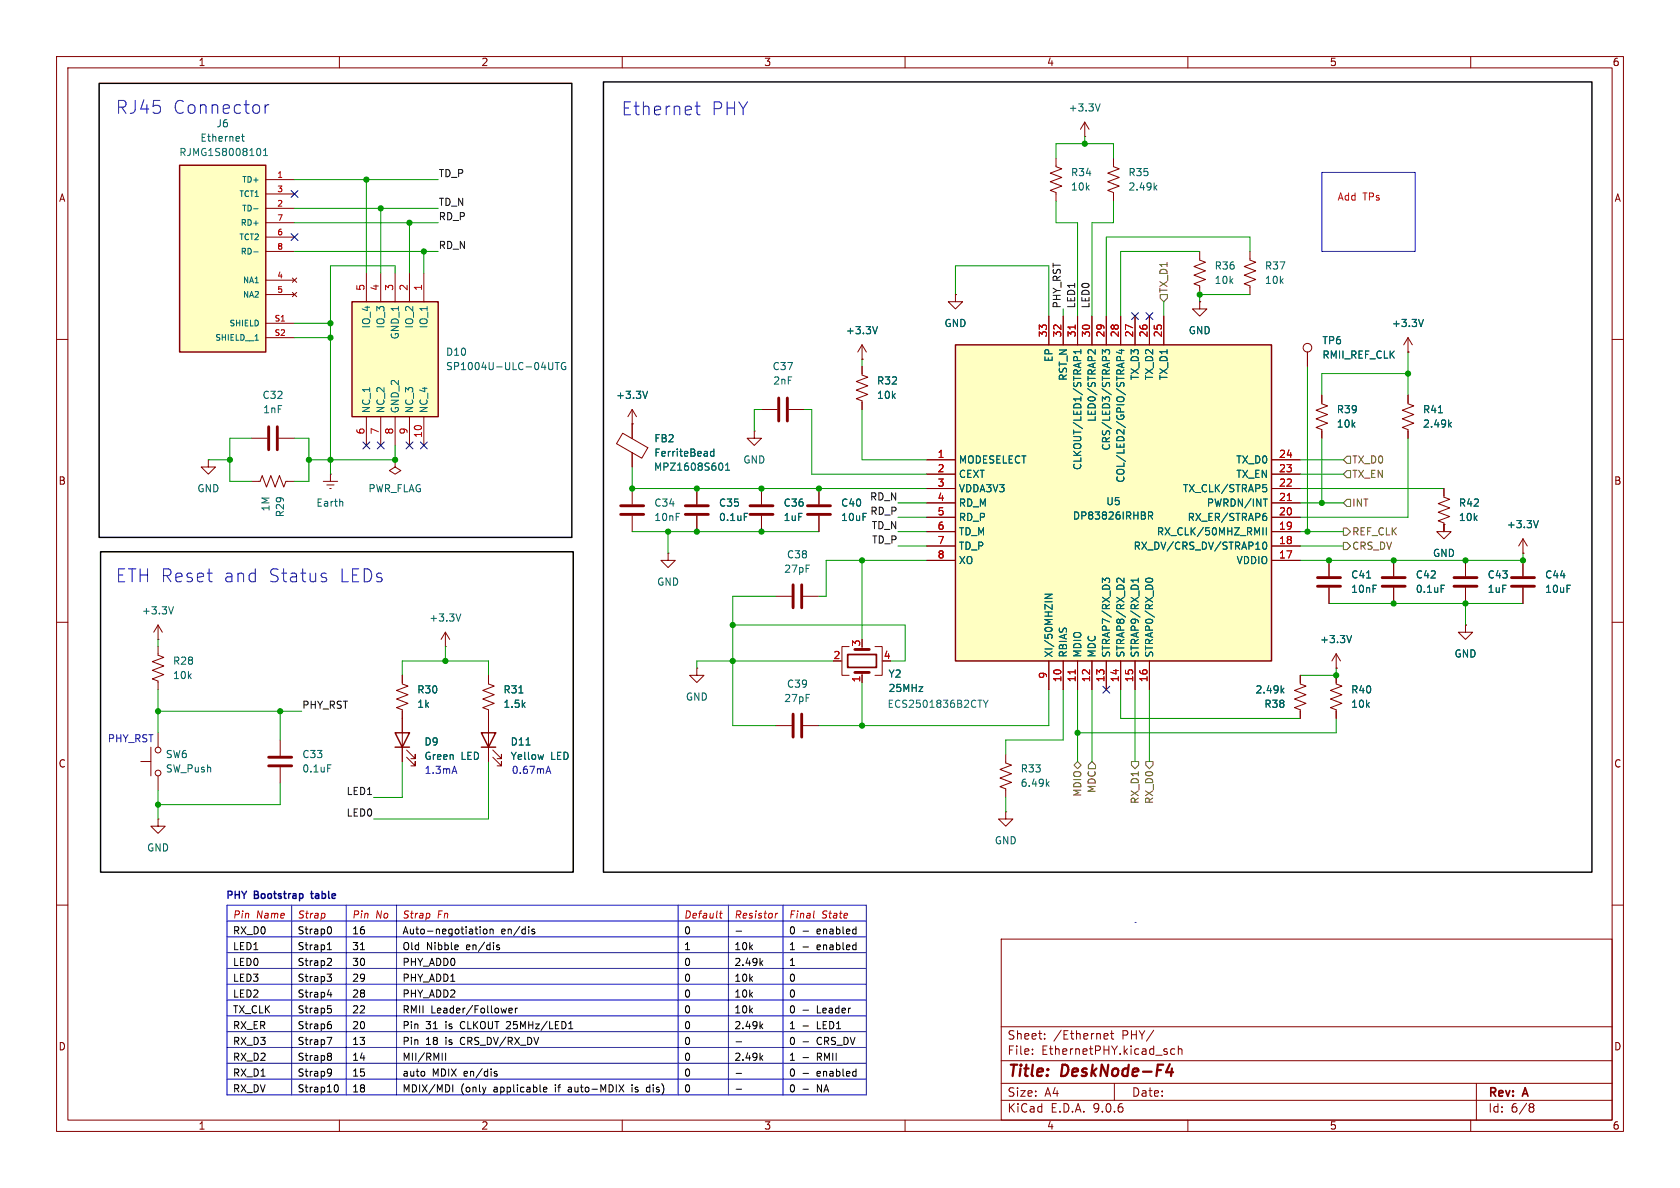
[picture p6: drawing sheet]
<svg xmlns="http://www.w3.org/2000/svg" width="297mm" height="210mm" viewBox="0 0 297 210" stroke-linecap="round" stroke-linejoin="round" font-family="sans-serif">
<g fill="none" stroke="#840000" stroke-width=".18">
<path d="M10 10h277v190h-277zM12 12h273v186h-273zM60 10v2M110 10v2M160 10v2M210 10v2M260 10v2M186.7 27.9v1.6l1 .3-2 .8 2 .8-2 .7 2 .8-2 .8 1 .3v1.6M191.8 24.1h.1M191.8 21.6l-.8 1.3M191.8 21.6l.7 1.3M191.8 21.6v2.5"/>
<path d="M196.8 27.9v1.6l1.1 .3-2.1 .8 2.1 .8-2.1 .7 2.1 .8-2.1 .8 1 .3v1.6M212.1 53.3v1.3h1.3l-1.3 1.3-1.3-1.3h1.3M212.1 53.3h.1M10 60h2M152.4 64.8v1.5l1 .4-2 .7 2 .8-2 .8 2 .7-2 .8 1 .4v1.5M285 60h2M234.9 99.1v2.8M10 110h2M148.6 116.8h.2M150.1 114.3h-1.3v5.1h1.3M152.4 118.9v1.8M154.7 114.3h1.3v5.1h-1.3"/>
<path d="M234.9 103.9v2.8M285 110h2M10 160h2M177 166h108v32h-108zM285 160h2M60 198v2M110 198v2M160 198v2M177 194.5h108M177 191.5h108M177 187.5h108M177 181.5h108"/>
<path d="M182.5 186.3v.1M182.5 185.5v.1M184.7 183.6v.1M184.7 182.8v.1M195.4 182.7l.4 .1 .1 .3-.7 .1M195.8 183.6l-.4 .1M196.3 182.7h.6M196.5 182.2v1.3l.4 .2M197 191.5v3M207.7 185.5l-.5-.1-.2 .3v.4l.1 .2h.6M208.3 185.5l.2-.1 .4 .1 .1 .9M208.3 184.9v1.5"/>
<path d="M210 198v2M260 198v2M261 191.5v6.5M270.6 195.1l.4 .1 .2 .2-.3 .3M270.6 195.7h.3M270.9 195.7l.2 .2 .1 .4-.2 .2-.4 .1"/>
</g>
<path d="M206.8 188.1l-.7 1.4h1.3M207.2 188.9l-.2 1.3" fill="none" stroke="#840000" stroke-width=".4"/>
<path d="M194.5 18.4l-.4 1.2M204.2 33.1l.3 .5M204.5 32.8l-.5 .4M241.6 102.2h.7" fill="none" stroke="#006464" stroke-width=".18"/>
<path d="M151.1 118.9h2.6M151.1 114.8h2.6M232.9 102.1h4.1M232.9 103.6h4.1" fill="none" stroke="#840000" stroke-width=".51"/>
<path d="M149.9 115.7h5v2.3h-5z" fill="none" stroke="#840000" stroke-width=".3"/>
<path d="M168.9 61h55.9v55.8h-55.9z" fill="#ffffc2"/>
<path d="M168.9 61h55.9v55.8h-55.9zM69.8 129.5h2.6l-1.3 2.6zM69.8 132.1h2.6M85.1 129.5h2.5l-1.2 2.6zM85.1 132.1h2.5" fill="none" stroke="#840000" stroke-width=".25"/>
<g fill="none" stroke="#840000" stroke-width=".18">
<path d="M185.4 55.9v5.1M188 55.9v5.1M190.5 55.9v5.1M193 55.9v5.1M195.6 55.9v5.1M198.1 55.9v5.1M200.7 55.9v5.1M203.2 55.9v5.1M205.7 55.9v5.1M212.1 44.5v1.5l1 .4-2 .7 2 .8-2 .7 2 .8-2 .8 1 .3v1.6M221 44.5v1.5l1 .4-2 .7 2 .8-2 .7 2 .8-2 .8 1 .3v1.6M248.9 59.7v2.5"/>
<path d="M248.9 59.7l-.7 1.3M248.9 59.7l.8 1.3M110.1 76.6l4.4 2.5-1 1.9-4.5-2.6zM111.8 74.9h.1M111.8 72.4v5.1M111.8 72.4l-.8 1.3M111.8 72.4l.7 1.3M134.6 72.4h2.8M139.4 72.4h2.8M152.4 63.5h.1M152.4 61l-.8 1.2M152.4 61l.8 1.2"/>
<path d="M152.4 61v2.5M231.1 62.2v2.6M233.7 69.9v1.5l1 .4-2 .7 2 .8-2 .7 2 .8-2 .8 1 .3v1.6M248.9 69.9v1.5l1 .4-2 .7 2 .8-2 .7 2 .8-2 .8 1 .3v1.6M248.9 62.2h.1M111.8 80v2.6M111.8 86.4v2.8M111.8 91.2v2.8M123.2 86.4v2.8M123.2 91.2v2.8M134.6 86.4v2.8M134.6 91.2v2.8"/>
<path d="M144.8 86.4v2.8M144.8 91.2v2.8M163.8 81.3h5.1M163.8 83.8h5.1M163.8 86.4h5.1M163.8 88.9h5.1M163.8 91.4h5.1M163.8 94h5.1M163.8 96.5h5.1M163.8 99.1h5.1M224.8 81.3h5.1M224.8 83.8h5.1"/>
<path d="M224.8 86.4h5.1M224.8 88.9h5.1M224.8 91.4h5.1M224.8 94h5.1M224.8 96.5h5.1M224.8 99.1h5.1M255.3 86.4v1.5l1 .4-2 .7 2 .8-2 .8 2 .7-2 .8 1 .4v1.5M27.9 113h.1M27.9 114.3v1.5l1.1 .4-2.1 .8 2.1 .7-2.1 .8 2.1 .8-2.1 .7 1 .4v1.5M27.9 110.5l-.7 1.3M27.9 110.5l.8 1.3M27.9 110.5v2.5"/>
<path d="M71.1 119.4v1.5l1 .4-2 .7 2 .8-2 .8 2 .7-2 .8 1 .4v9.1M78.7 114.3h.1M78.7 111.8l-.7 1.2M78.7 111.8l.8 1.2M78.7 111.8v2.5M86.4 119.4v1.5l1 .4-2.1 .7 2.1 .8-2.1 .8 2.1 .7-2.1 .8 1.1 .4v9.1M185.4 116.8v5.1M188 116.8v5.1M190.5 116.8v5.1M193 116.8v5.1M195.6 116.8v5.1M198.1 116.8v5.1"/>
<path d="M200.7 116.8v5.1M203.2 116.8v5.1M229.9 119.4v1.5l1 .4-2 .7 2 .8-2 .8 2 .7-2 .8 1 .4v1.5M236.2 119.4v1.5l1 .4-2 .7 2 .8-2 .8 2 .7-2 .8 1 .4v1.5M236.2 118.1h.1M236.2 115.6v2.5M236.2 115.6l-.7 1.2M236.2 115.6l.8 1.2M259.1 110.5v1.3h1.2l-1.2 1.2-1.3-1.2h1.3M259.1 110.5h.1M24.9 134.6h1.8M26.7 132.1v5.1"/>
<path d="M27.9 129.5v2.6M27.9 137.2v2.5M49.5 130.8v2.8M49.5 135.6v2.8M71.9 133.9l1.5 1.5v-.8v.8h-.8M71.9 132.6l1.5 1.5v-.7v.7h-.8M87.1 133.9l1.5 1.5v-.8v.8h-.7M87.1 132.6l1.5 1.5v-.7v.7h-.7M177.8 133.4v1.5l1 .4-2 .7 2 .8-2 .7 2 .8-2 .8 1 .3v1.6M27.9 144.8v1.3h1.3l-1.3 1.2-1.2-1.2h1.2M27.9 144.8h.1M177.8 143.5v1.3h1.3l-1.3 1.3-1.3-1.3h1.3"/>
<path d="M177.8 143.5h.1"/>
<circle cx="231.1" cy="61.5" r=".76"/>
<circle cx="27.9" cy="136.7" r=".51"/>
<circle cx="27.9" cy="132.6" r=".51"/>
</g>
<g fill="none" stroke="#006464" stroke-width=".18">
<path d="M155.1 57.7l-.4 1.3M251.6 56.5l-.4 1.2M114.5 69.2l-.4 1.2M126.2 79.4v1.2M126.2 79.9l-.4-.1-.2 .2 .1 .6h.5M189.8 63.7v-.4l.3-.3 .3 .1 .1 .6M191.1 61.8v.7M191.1 62.2h-1.3l.4 .3M193.6 61.8v.8l-.9-.8-.3 .1-.1 .5M194.9 63.3l.2-.3 .3 .1 .2 .2M194.9 62.6v-.8l.5 .4 .1-.3h.5l.2 .2-.2 .5M197.9 61.9h.8"/>
<path d="M198.1 63.7l-.1-.6-.1-.1-.3 .1-.2 .6h1.3M198.3 61.7v.8l-.9-.3M254.3 73h.7M256.2 75l.4 .5M256.6 74.7l-.5 .4M131.6 90.7h.6M203 91.2l.7-.1 .1-.2-.1-.3-.7-.1v1.3M203.4 91.2l.4 .6M223.3 93.3v1.3M223.3 85.7h.6M223.3 96l.2-.2a.68 .68 0 0 1 .5 .7 .68 .68 0 0 1-.5 .6l-.2-.1-.1-.4zM223.3 88.2h.8"/>
<path d="M223.4 86.2h.3l.2 .2-.1 .5h-.4M223.5 91.2h.2l.2 .3v.4l-.4 .1M223.6 90.7h.2M223.9 93.3v1.3M30.7 107.3l-.5 1.2M81.5 108.5l-.5 1.3M184.7 105h1.3l-1.3 .8h1.3M196.2 102.8v-.4l-.3-.2-.4 .1-.1 .3-.5-.4v.8M198.7 102.2v.8l-.9-.8-.3 .1-.1 .4M201.2 102.2v.7M201.2 102.6h-1.2l.3 .3M202.6 102.7l-.1-.1a.68 .68 0 0 1 .6-.4 .68 .68 0 0 1 .7 .4l-.1 .1"/>
<path d="M238.9 112.3l-.4 1.3M57.9 135.2h.6M91.7 122.5h.8M93 131.7h.7M96.1 133.4l-.3 .8M185.1 138.5l.4 .5M185.5 138.2l-.5 .4M226.6 122l.4 .5M227 121.7l-.5 .4"/>
</g>
<path d="M190.1 57.5v.7M227.6 88.5h.7M190.1 118.4v.7" fill="none" stroke="#a90000" stroke-width=".18"/>
<path d="M137.7 70.4v4M139.2 70.4v4M109.7 89.4h4.1M109.7 90.9h4.1M121.2 89.4h4M121.2 90.9h4M132.6 89.4h4.1M132.6 90.9h4.1M142.7 89.4h4.1M142.7 90.9h4.1M47.5 133.9h4.1M47.5 135.4h4.1" fill="none" stroke="#840000" stroke-width=".51"/>
<path d="M127.5 81.9a.79 .79 0 0 1 0 1.2M128.3 83.1h.7M128.3 82.2l.3-.3v1.2" fill="none" stroke="#008484" stroke-width=".18"/>
<path d="M31.7 29.2h15.3v33h-15.3z" fill="#ffffc2"/>
<path d="M31.7 29.2h15.3v33h-15.3z" fill="none" stroke="#840000" stroke-width=".25"/>
<g fill="none" stroke="#840000" stroke-width=".18">
<path d="M47 31.8h5.1M47 34.3h5.1M47 36.8h5.1M47 39.4h5.1M47 41.9h5.1M47 44.5h5.1M47 49.5h5.1M47 52.1h5.1M47 57.2h5.1M47 59.7h5.1M51.7 49.1l.8 .8M51.7 51.7l.8 .8"/>
<path d="M52.5 49.1l-.8 .8M52.5 51.7l-.8 .8M44.4 77.5h2.8M49.3 77.5h2.8M133.3 76.2v1.3h1.3l-1.3 1.2-1.2-1.2h1.2M133.3 76.2h.1M36.8 81.3v1.3h1.3l-1.3 1.2-1.2-1.2h1.2M36.8 81.3h.1M44.4 85.1h1.6l.4-1 .7 2 .8-2 .7 2 .8-2 .8 2 .3-1h1.6M57.1 85.1h2.6M57.8 85.7h1.3M58.3 86.4h.2"/>
<path d="M58.4 83.8h.1M58.4 83.8v1.3M69.8 81.3v1.3l1.1 .6-1.1 .6-1-.6 1-.6M69.8 81.3h.1M269.2 97.8h.1M269.2 95.3l-.7 1.2M269.2 95.3l.8 1.2M269.2 95.3v2.5"/>
</g>
<path d="M42.7 24.1h.5M42.9 23.7v1.1l.3 .2M44.9 36.9h.7M44.9 44.5h.7M45.1 60.2h.6M60.5 88.7l.1 .8M272 92l-.5 1.3" fill="none" stroke="#006464" stroke-width=".18"/>
<path d="M45.9 26.3l.2 .4-.2 .7M46.6 27.5h.7M46.6 26.6l.3-.4v1.3" fill="none" stroke="#008484" stroke-width=".18"/>
<path d="M47.5 75.4v4.1M49 75.4v4.1" fill="none" stroke="#840000" stroke-width=".51"/>
<path d="M62.2 53.3h15.3v20.4h-15.3z" fill="#ffffc2"/>
<path d="M62.2 53.3h15.3v20.4h-15.3z" fill="none" stroke="#840000" stroke-width=".25"/>
<g fill="none" stroke="#840000" stroke-width=".18">
<path d="M64.8 48.3v5M67.3 48.3v5M69.8 48.3v5M72.4 48.3v5M74.9 48.3v5M168.9 52.1v1.2h1.3l-1.3 1.3-1.3-1.3h1.3M168.9 52.1h.1M185.4 55.9v5.1M188 55.9v5.1M190.5 55.9v5.1M193 55.9v5.1M195.6 55.9v5.1"/>
<path d="M198.1 55.9v5.1M200.7 55.9v5.1M203.2 55.9v5.1M205.7 55.9v5.1M212.1 53.3h.1M64.8 73.7v5M67.3 73.7v5M69.8 73.7v5M72.4 73.7v5M74.9 73.7v5M111.8 74.9h.1M111.8 74.9v2.6"/>
<path d="M152.4 63.5h.1M152.4 64.8v1.2M152.4 71.1v1.3M231.1 62.2v2.6M233.7 69.9v1.2M233.7 76.2v1.3M248.9 62.2h.1M248.9 69.9v1.2M248.9 76.2v1.3M111.8 80v2.6M118.1 97.8v1.3h1.3l-1.3 1.2-1.3-1.2h1.3M118.1 97.8h.1"/>
<path d="M123.2 86.4v2.8M123.2 91.2v2.8M134.6 86.4v2.8M134.6 91.2v2.8M144.8 86.4v2.8M144.8 91.2v2.8M163.8 81.3h5.1M163.8 83.8h5.1M163.8 86.4h5.1M163.8 88.9h5.1M163.8 91.4h5.1M163.8 94h5.1"/>
<path d="M163.8 96.5h5.1M163.8 99.1h5.1M224.8 81.3h5.1M224.8 83.8h5.1M224.8 86.4h5.1M224.8 88.9h5.1M224.8 91.4h5.1M224.8 94h5.1M224.8 96.5h5.1M224.8 99.1h5.1M234.9 99.1v2.8M246.4 99.1v2.8"/>
<path d="M255.3 92.7v1.3h1.2l-1.2 1.3-1.3-1.3h1.3zM255.3 92.7h.1M255.3 86.4v1.2M259.1 99.1v2.8M269.2 97.8h.1M269.2 99.1v2.8M71.1 119.4v1.3M86.4 119.4v1.3M123.2 118.1v1.3h1.3l-1.3 1.3-1.3-1.3h1.3M123.2 118.1h.1M137.2 105.4h2.8M142 105.4h2.8"/>
<path d="M152.4 119.4v1.3M185.4 116.8v5.1M188 116.8v5.1M190.5 116.8v5.1M193 116.8v5.1M195.6 116.8v5.1M198.1 116.8v5.1M200.7 116.8v5.1M203.2 116.8v5.1M229.9 119.4v1.3M234.9 103.9v2.8M236.2 118.1h.1"/>
<path d="M236.2 119.4v1.3M246.4 103.9v2.8M259.1 110.5h.1M259.1 103.9v2.8M269.2 103.9v2.8M71.1 125.7v3.8M71.1 132.1v2.5M86.4 125.7v3.8M86.4 132.1v2.5M137.2 128.3h2.8M142 128.3h2.8M229.9 125.7v1.3"/>
<path d="M236.2 125.7v1.3"/>
</g>
<g fill="none" stroke="#006464" stroke-width=".18">
<path d="M155.1 57.7l-.4 1.3M251.6 56.5l-.4 1.2M97.7 64.1v1.1l-.2 .1h-.4M98.1 64.1h.8M98.5 64.1v1.2M100 64.1a.59 .59 0 0 0-.8 .6 .59 .59 0 0 0 .8 .6v-.5h-.2M114.5 69.2l-.4 1.2M126.2 79.9l-.4-.1-.2 .2 .1 .6h.5M126.2 79.4v1.2M189.8 63.7v-.4l.3-.3 .3 .1 .1 .6M191.1 61.8v.7M191.1 62.2h-1.3l.4 .3"/>
<path d="M193.6 61.8v.8l-.9-.8-.3 .1-.1 .5M194.9 63.3l.2-.3 .3 .1 .2 .2M194.9 62.6v-.8l.5 .4 .1-.3h.5l.2 .2-.2 .5M197.9 61.9h.8M198.1 63.7l-.1-.6-.1-.1-.3 .1-.2 .6h1.3M198.3 61.7v.8l-.9-.3M254.3 73h.7M256.2 75l.4 .5M256.6 74.7l-.5 .4M131.6 90.7h.6M203 91.2l.7-.1 .1-.2-.1-.3-.7-.1v1.3M203.4 91.2l.4 .6"/>
<path d="M223.3 93.3v1.3M223.3 85.7h.6M223.3 96l.2-.2a.68 .68 0 0 1 .5 .7 .68 .68 0 0 1-.5 .6l-.2-.1-.1-.4zM223.3 88.2h.8M223.4 86.2h.3l.2 .2-.1 .5h-.4M223.5 91.2h.2l.2 .3v.4l-.4 .1M223.6 90.7h.2M223.9 93.3v1.3M272 92l-.5 1.3M184.7 105h1.3l-1.3 .8h1.3M196.2 102.8v-.4l-.3-.2-.4 .1-.1 .3-.5-.4v.8M198.7 102.2v.8l-.9-.8-.3 .1-.1 .4"/>
<path d="M201.2 102.2v.7M201.2 102.6h-1.2l.3 .3M202.6 102.7l-.1-.1a.68 .68 0 0 1 .6-.4 .68 .68 0 0 1 .7 .4l-.1 .1M238.9 112.3l-.4 1.3M241.6 102.2h.7M254.8 103.4h.6M91.7 122.5h.8M93 131.7h.7M96.1 133.4l-.3 .8M226.6 122l.4 .5M227 121.7l-.5 .4"/>
</g>
<path d="M140.2 103.4v4M141.7 103.4v4M244.3 102.1h4.1M244.3 103.6h4.1M257 102.1h4.1M257 103.6h4.1M267.2 102.1h4.1M267.2 103.6h4.1M140.2 126.2v4.1M141.7 126.2v4.1" fill="none" stroke="#840000" stroke-width=".51"/>
<path d="M205.1 52.1h1.3v.6l-.7 .6-.6-.6zM237.5 95.9h.6l.7 .6-.7 .7h-.6zM237.5 93.3h.6l.7 .7-.7 .6h-.6zM238.1 80.6h.7v1.3h-.7l-.6-.6zM238.1 83.2h.7v1.3h-.7l-.6-.7zM238.1 88.3h.7v1.2h-.7l-.6-.6zM189.9 135.3l.6-.7 .6 .7-.6 .6zM192.4 135.3l.6-.7 .7 .7v.6h-1.3zM200 134.6h1.3v.7l-.6 .6-.7-.6zM202.6 134.6h1.2v.7l-.6 .6-.6-.6z" fill="none" stroke="#725600" stroke-width=".18"/>
<path d="M57.4 161.5l.1 .2-.2 .5M75.9 161.5l.1 .2-.1 .5M127.2 161.4h.5M127.4 161l-.1 1.1 .3 .2M137.1 161.4l-.1 .9M137.5 161.4l-.4 .3" fill="none" stroke="#f00" stroke-width=".18"/>
<g fill="none" stroke="#000" stroke-width=".18">
<path d="M57.8 172.2h.8l-.4 .5 .3 .1 .1 .4-.2 .3h-.4M57.9 167.9h.7M57.9 167l.3-.4v1.3M57.9 175.8h.8M57.9 177.8h.6M58.1 169.4l.4 .1 .1 .3-.8 .9h.8M58.1 178.3h.3l.2 .2-.1 .5-.4 .1M58.2 163.8a.68 .68 0 0 1 .4 .7 .68 .68 0 0 1-.4 .6M58.5 175.4v.9M63.7 167.9h.7M80.8 167l.2 .3-.6 .2M81 167.8l-.2 .1"/>
<path d="M84 164.2h.5M84.3 165.1h.2M84.9 163.8v.1M84.9 164.2v.9M85.5 164.4l.2-.2 .3 .2 .1 .4-.1 .2-.3 .1-.2-.1zM86.6 164.4l.2-.2 .3 .1 .1 .8M86.6 164.2v.9M87.8 167.3l.5 .3-.1 .3-.4-.1M88.3 167.1l-.3-.1-.2 .2M89.5 178.2l-.2 .9M90 178.6l.6-.1-.1-.2-.4-.1-.1 .2v.6h.5M91.1 178.2v.9"/>
<path d="M91.5 178.2l-.4 .3M94.5 164.3l-.3-.1-.2 .2 .1 .2 .4 .1v.3h-.5M130.1 164.6h1M134.5 170.2l.4 .5M134.9 169.8l-.5 .5M142 164.6h.9M142 167.4h.9M142 178.6h.9M151.2 164.2l.1 .1M151.2 167l.1 .1M151.3 163.8v1.3M151.3 166.6v1.3"/>
<path d="M151.3 165l-.1 .1M151.3 167.8l-.1 .1M57.8 183.4h.9l-.6 1.2M58.1 181.1h.3l.2 .2-.1 .4-.4 .2M58.1 186.2h.3l.2 .2-.2 .3M58.1 189l.4 .1a.84 .84 0 0 1-.3 1.1M58.1 186.7h.3M58.2 180.6h.3M58.4 186.7l.2 .3v.2l-.1 .2h-.4M58.6 189.5l-.2 .3h-.3M59.2 191.9l.2-.1a.68 .68 0 0 1 .4 .6 .68 .68 0 0 1-.4 .6l-.2-.1M75 189.5v.6"/>
<path d="M78.8 186.2v1.2M80 191.8v1.2M85.9 192.2l-.3 .8M87.4 189.6l.5 .4-.2 .2h-.3M87.8 189.4h-.3l-.1 .2M96.1 192.6l.6-.1-.1-.3h-.3l-.2 .2v.6h.5M100.5 181.9h.8M100.8 180.8l.1-.2v1.3M109.4 191.8l.9 1.2M110.3 191.8l-.9 1.2M111.7 191.8v.1M111.7 192.2v.8"/>
<path d="M114.8 192.2h-.4l-.1 .2v.5l.5 .1M130.1 184.2h1M130.1 189.8h1M130.1 192.5h1M134.5 181.4l.4 .5M134.5 187l.4 .4M134.9 181l-.5 .5M134.9 186.6l-.5 .5M142 181.4h.9M142 184.2h.9M142 187h.9M142 189.8h.9"/>
<path d="M142 192.5h.9M151.2 189.4h.1M151.3 189v1.2M151.3 190.2h-.1"/>
</g>
<g fill="none" stroke="#0000c2" stroke-width=".18">
<path d="M46.9 18.5v1.5M47.5 18.5a.58 .58 0 0 0-.6 .4M122.9 18.8h.9M123.2 18v2l.1 .2 .5 .1M233.7 30.5h16.5v14h-16.5zM57.1 102.1l.5 .1 .2 .3-.4 .3h-.4M57.1 101.3l.5 .1M80.3 135.5l.5 1.2M96.6 136.4h.6M96.9 135.5l.5 1.2M40.1 162.8h113.1M40.1 165.6h113.1"/>
<path d="M40.1 168.4h113.1M40.1 171.2h113.1M40.1 174h113.1M40.1 176.8h113.1M40.1 179.6h113.1M40.1 160h113.1v33.5h-113.1zM51.6 160v33.5M61.2 160v33.5M70.1 160v33.5M119.9 160v33.5M128.8 160v33.5M138.4 160v33.5"/>
<path d="M200.7 163.1h.1M40.1 182.4h113.1M40.1 185.2h113.1M40.1 188h113.1M40.1 190.8h113.1"/>
</g>
<g fill="none" stroke="#009600" stroke-width=".18">
<path d="M52.1 39.4h25.4M52.1 31.8h25.4M52.1 36.8h25.4M64.8 31.8v16.5M67.3 36.8v11.5M72.4 39.4v8.9M186.7 35.6v3.8h3.8v16.5M186.7 27.9v-2.5h10.1v2.5M191.8 24.1v1.3M196.8 35.6v3.8h-3.8v16.5M52.1 44.5h25.4M52.1 57.2h6.3"/>
<path d="M52.1 59.7h6.3M69.8 48.3v-1.3h-11.4v36.8M74.9 44.5v3.8M168.9 52.1v-5.1h16.5v8.9M188 54.6v1.3M205.7 53.3v2.6M212.1 44.5h-14v11.4M221 44.5v-2.6h-25.4v14M221 52.1h-8.9v1.2M44.4 77.5h-3.8v7.6h3.8M52.1 77.5h2.5v7.6h-2.5M69.8 78.7v2.6h-15.2"/>
<path d="M134.6 72.4h-1.3v3.8M142.2 72.4h1.3v11.4h20.3M152.4 72.4v8.9h11.4M152.4 63.5v1.3M231.1 64.8v29.2M233.7 77.5v11.4M248.9 62.2v7.7M248.9 77.5v13.9h-19M248.9 66h-15.2v3.9M36.8 81.3h3.8M111.8 82.6v3.8h52M111.8 94h33"/>
<path d="M118.1 94v3.8M152.4 99.1v13.9M158.7 88.9h5.1M158.7 94h5.1M158.7 96.5h5.1M158.7 91.4h5.1M163.8 99.1h-17.8v6.3h-1.2M229.9 86.4h25.4M229.9 88.9h7.6M229.9 94h7.6M229.9 83.8h7.6M229.9 81.3h7.6"/>
<path d="M229.9 96.5h7.6M255.3 92.7v1.3M269.2 97.8v1.3h-39.3M27.9 113v1.3M71.1 119.4v-2.6h15.3v2.6M78.7 114.3v2.5M129.5 110.5h30.5v6.3h-2.5M137.2 105.4h-7.7v22.9h7.7M147.3 116.8h-24.1v1.3M234.9 106.7h34.3M236.2 118.1v1.3h-6.3M259.1 106.7v3.8"/>
<path d="M27.9 121.9v7.6M27.9 139.7v5.1M27.9 125.7h25.4M49.5 125.7v5.1M49.5 138.4v3.8h-21.6M71.1 134.6v6.4h-5.1M86.4 134.6v10.2h-20.4M152.4 120.7v7.6M185.4 121.9v6.4h-40.6M188 121.9v8.9h-10.2v2.6M190.5 121.9v12.7M193 121.9v12.7"/>
<path d="M198.1 121.9v5.1h31.8M200.7 121.9v12.7M203.2 121.9v12.7M236.2 127v2.5h-45.7M177.8 141v2.5"/>
</g>
<g fill="none" stroke="#000084" stroke-width=".18">
<path d="M51.5 33.7l1.2 1.2M52.7 33.7l-1.2 1.2M51.5 41.3l1.2 1.2M52.7 41.3l-1.2 1.2M200.1 55.3l1.2 1.2M201.3 55.3l-1.2 1.2M202.6 55.3l1.2 1.2M203.8 55.3l-1.2 1.2M64.2 78.1l1.2 1.2M65.4 78.1l-1.2 1.2M66.7 78.1l1.2 1.2M67.9 78.1l-1.2 1.2"/>
<path d="M71.8 78.1l1.2 1.2M73 78.1l-1.2 1.2M74.3 78.1l1.2 1.2M75.5 78.1l-1.2 1.2M195 121.3l1.2 1.2M196.2 121.3l-1.2 1.2"/>
</g>
<path d="M54.9 158h.5" fill="none" stroke="#0000c2" stroke-width=".25"/>
<path d="M127.5 81.9a.79 .79 0 0 1 0 1.2M128.3 83.1h.7M128.3 82.2l.3-.3v1.2M173.8 123.8l.5 .6M174.3 124.4v.6M174.7 123.8l-.4 .6" fill="none" stroke="#008484" stroke-width=".18"/>
<path d="M17.5 14.7h83.6v80.3h-83.6zM106.7 14.5h174.7v139.7h-174.7zM17.8 97.5h83.5v56.7h-83.5z" fill="none" stroke="#000" stroke-width=".25"/>
<path d="M190.1 57.5v.7M227.6 88.5h.7M190.1 118.4v.7" fill="none" stroke="#a90000" stroke-width=".18"/>
<g fill="#009600" stroke="#009600" stroke-width=".18">
<circle cx="259.1" cy="99.1" r=".46"/>
<circle cx="269.2" cy="99.1" r=".46"/>
<circle cx="259.1" cy="106.7" r=".46"/>
<circle cx="246.4" cy="99.1" r=".46"/>
<circle cx="233.7" cy="88.9" r=".46"/>
<circle cx="231.1" cy="94" r=".46"/>
<circle cx="236.2" cy="119.4" r=".46"/>
<circle cx="234.9" cy="99.1" r=".46"/>
<circle cx="246.4" cy="106.7" r=".46"/>
<circle cx="190.5" cy="129.5" r=".46"/>
<circle cx="152.4" cy="128.3" r=".46"/>
<circle cx="129.5" cy="110.5" r=".46"/>
<circle cx="129.5" cy="116.8" r=".46"/>
<circle cx="152.4" cy="99.1" r=".46"/>
<circle cx="134.6" cy="94" r=".46"/>
<circle cx="248.9" cy="66" r=".46"/>
<circle cx="212.1" cy="52.1" r=".46"/>
<circle cx="191.8" cy="25.4" r=".46"/>
<circle cx="123.2" cy="86.4" r=".46"/>
<circle cx="123.2" cy="94" r=".46"/>
<circle cx="118.1" cy="94" r=".46"/>
<circle cx="134.6" cy="86.4" r=".46"/>
<circle cx="144.8" cy="86.4" r=".46"/>
<circle cx="64.8" cy="31.8" r=".46"/>
<circle cx="67.3" cy="36.8" r=".46"/>
<circle cx="58.4" cy="57.2" r=".46"/>
<circle cx="69.8" cy="81.3" r=".46"/>
<circle cx="72.4" cy="39.4" r=".46"/>
<circle cx="74.9" cy="44.5" r=".46"/>
<circle cx="111.8" cy="86.4" r=".46"/>
<circle cx="49.5" cy="125.7" r=".46"/>
<circle cx="27.9" cy="142.2" r=".46"/>
<circle cx="27.9" cy="125.7" r=".46"/>
<circle cx="58.4" cy="81.3" r=".46"/>
<circle cx="54.6" cy="81.3" r=".46"/>
<circle cx="58.4" cy="59.7" r=".46"/>
<circle cx="40.6" cy="81.3" r=".46"/>
<circle cx="78.7" cy="116.8" r=".46"/>
</g>
<g font-size="3.2" fill="#0000c2">
<text x="20.3" y="20.3">RJ45</text>
<text x="30.4" y="20.3">Connector</text>
<text x="109.7" y="20.6">Ethernet</text>
<text x="125.6" y="20.6">PHY</text>
<text x="20.3" y="103.1">ETH Reset</text>
<text x="39.4" y="103.1">and</text>
<text x="47.3" y="103.1">Status</text>
<text x="59.8" y="103.1">LEDs</text>
</g>
<g font-size="2.8" fill="#840000">
<text x="178" y="190.9">Title:</text>
<text x="187.7" y="190.9">DeskNode-F4</text>
</g>
<g font-size="2.1" fill="#840000">
<text x="178" y="184">Sheet:</text>
<text x="186.2" y="184">/Ethernet</text>
<text x="198.4" y="184">PHY/</text>
<text x="178" y="186.7">File:</text>
<text x="184.1" y="186.7">EthernetPHY.kicad_sch</text>
<text x="178" y="196.9">KiCad</text>
<text x="178" y="194.1">Size:</text>
<text x="184.7" y="194.1">A4</text>
<text x="185.7" y="196.9">E.D.A.</text>
<text x="193.3" y="196.9">9.0.6</text>
<text x="200" y="194.1">Date:</text>
<text x="263" y="194.3">Rev:</text>
<text x="263" y="196.9">Id:</text>
<text x="267.1" y="196.9">6/8</text>
<text x="269.4" y="194.3">A</text>
</g>
<g font-size="1.8" fill="#840000">
<text x="35" y="11.9">1</text>
<text x="85" y="11.9">2</text>
<text x="135" y="11.9">3</text>
<text x="185" y="11.9">4</text>
<text x="235" y="11.9">5</text>
<text x="285" y="11.9">6</text>
<text x="10.3" y="35.9">A</text>
<text x="285.3" y="35.9">A</text>
<text x="10.3" y="85.9">B</text>
<text x="285.3" y="85.9">B</text>
<text x="10.3" y="135.9">C</text>
<text x="285.3" y="135.9">C</text>
<text x="10.3" y="185.9">D</text>
<text x="285.3" y="185.9">D</text>
<text x="35" y="199.9">1</text>
<text x="85" y="199.9">2</text>
<text x="135" y="199.9">3</text>
<text x="185" y="199.9">4</text>
<text x="235" y="199.9">5</text>
<text x="285" y="199.9">6</text>
</g>
<g font-size="1.8" fill="#006464">
<text x="38.2" y="22.7">J6</text>
<text x="188.8" y="19.9">+3.3V</text>
<text x="35.3" y="25.2">Ethernet</text>
<text x="189.2" y="33.9">10k</text>
<text x="189.2" y="31.3">R34</text>
<text x="199.4" y="31.3">R35</text>
<text x="199.4" y="33.9">2.49k</text>
<text x="214.6" y="47.9">R36</text>
<text x="223.5" y="47.9">R37</text>
<text x="214.6" y="50.4">10k</text>
<text x="223.5" y="50.4">10k</text>
<text x="65.6" y="58.2" transform="rotate(-90 65.6 58.2)">IO_4</text>
<text x="68.2" y="58.2" transform="rotate(-90 68.2 58.2)">IO_3</text>
<text x="73.3" y="58.2" transform="rotate(-90 73.3 58.2)">IO_2</text>
<text x="75.8" y="58.2" transform="rotate(-90 75.8 58.2)">IO_1</text>
<text x="149.5" y="59.3">+3.3V</text>
<text x="166.9" y="58">GND</text>
<text x="210.1" y="59.3">GND</text>
<text x="246" y="58">+3.3V</text>
<text x="70.7" y="60.1" transform="rotate(-90 70.7 60.1)">GND_1</text>
<text x="78.7" y="65.6">SP1004U-ULC-04UTG</text>
<text x="78.7" y="63.1">D10</text>
<text x="136.5" y="65.6">C37</text>
<text x="186.3" y="64.1" transform="rotate(-90 186.3 64.1)">EP</text>
<text x="233.7" y="61.1">TP6</text>
<text x="233.7" y="63.6">RMII_REF_CLK</text>
<text x="46.3" y="70.7">C32</text>
<text x="108.8" y="70.7">+3.3V</text>
<text x="136.6" y="68.2">2nF</text>
<text x="154.9" y="70.7">10k</text>
<text x="154.9" y="68.2">R32</text>
<text x="188.8" y="67.4" transform="rotate(-90 188.8 67.4)">RST_N</text>
<text x="201.5" y="67.3" transform="rotate(-90 201.5 67.3)">TX_D3</text>
<text x="204.1" y="67.3" transform="rotate(-90 204.1 67.3)">TX_D2</text>
<text x="206.6" y="67.3" transform="rotate(-90 206.6 67.3)">TX_D1</text>
<text x="46.4" y="73.3">1nF</text>
<text x="65.6" y="73.2" transform="rotate(-90 65.6 73.2)">NC_1</text>
<text x="68.2" y="73.2" transform="rotate(-90 68.2 73.2)">NC_2</text>
<text x="70.7" y="73.2" transform="rotate(-90 70.7 73.2)">GND_2</text>
<text x="73.3" y="73.2" transform="rotate(-90 73.3 73.2)">NC_3</text>
<text x="75.8" y="73.2" transform="rotate(-90 75.8 73.2)">NC_4</text>
<text x="193.9" y="74.7" transform="rotate(-90 193.9 74.7)">LED0/STRAP2</text>
<text x="236.2" y="75.8">10k</text>
<text x="236.2" y="73.3">R39</text>
<text x="251.5" y="73.3">R41</text>
<text x="251.5" y="75.8">2.49k</text>
<text x="115.6" y="78.4">FB2</text>
<text x="115.6" y="80.9">FerriteBead</text>
<text x="131.3" y="82.1">GND</text>
<text x="169.4" y="82.1">MODESELECT</text>
<text x="191.4" y="83.2" transform="rotate(-90 191.4 83.2)">CLKOUT/LED1/STRAP1</text>
<text x="196.4" y="79.8" transform="rotate(-90 196.4 79.8)">CRS/LED3/STRAP3</text>
<text x="218.5" y="82.1">TX_D0</text>
<text x="34.8" y="87.2">GND</text>
<text x="55.8" y="89.8">Earth</text>
<text x="65" y="87.2">PWR_FLAG</text>
<text x="115.6" y="89.8">C34</text>
<text x="127" y="89.8">C35</text>
<text x="138.4" y="89.8">C36</text>
<text x="148.6" y="89.8">C40</text>
<text x="169.4" y="84.7">CEXT</text>
<text x="169.4" y="87.2">VDDA3V3</text>
<text x="169.4" y="89.8">RD_M</text>
<text x="195.5" y="89.5">U5</text>
<text x="199" y="85.4" transform="rotate(-90 199 85.4)">COL/LED2/GPIO/STRAP4</text>
<text x="209" y="87.2">TX_CLK/STRAP5</text>
<text x="213.3" y="89.8">PWRDN/INT</text>
<text x="218.5" y="84.7">TX_EN</text>
<text x="257.8" y="89.8">R42</text>
<text x="47.9" y="90.5" transform="rotate(-90 47.9 90.5)">1M</text>
<text x="50.4" y="91.5" transform="rotate(-90 50.4 91.5)">R29</text>
<text x="115.6" y="92.3">10nF</text>
<text x="127" y="92.3">0.1uF</text>
<text x="138.4" y="92.3">1uF</text>
<text x="148.6" y="92.3">10uF</text>
<text x="169.4" y="92.3">RD_P</text>
<text x="169.4" y="94.8">TD_M</text>
<text x="189.6" y="92">DP83826IRHBR</text>
<text x="204.4" y="94.8">RX_CLK/50MHZ_RMII</text>
<text x="209.9" y="92.3">RX_ER/STRAP6</text>
<text x="257.8" y="92.3">10k</text>
<text x="266.3" y="93.6">+3.3V</text>
<text x="138.5" y="101.4">27pF</text>
<text x="139" y="98.9">C38</text>
<text x="169.4" y="97.4">TD_P</text>
<text x="169.4" y="99.9">XO</text>
<text x="200.3" y="97.4">RX_DV/CRS_DV/STRAP10</text>
<text x="218.5" y="99.9">VDDIO</text>
<text x="253.2" y="98.7">GND</text>
<text x="116.1" y="103.7">GND</text>
<text x="238.8" y="102.5">C41</text>
<text x="238.8" y="105">10nF</text>
<text x="250.2" y="102.5">C42</text>
<text x="250.2" y="105">0.1uF</text>
<text x="262.9" y="105">1uF</text>
<text x="262.9" y="102.5">C43</text>
<text x="273.1" y="102.5">C44</text>
<text x="273.1" y="105">10uF</text>
<text x="25" y="108.8">+3.3V</text>
<text x="75.8" y="110.1">+3.3V</text>
<text x="233.3" y="113.9">+3.3V</text>
<text x="30.5" y="117.7">R28</text>
<text x="157" y="120">Y2</text>
<text x="186.3" y="116.3" transform="rotate(-90 186.3 116.3)">XI/50MHZIN</text>
<text x="188.8" y="116.3" transform="rotate(-90 188.8 116.3)">RBIAS</text>
<text x="191.4" y="116.3" transform="rotate(-90 191.4 116.3)">MDIO</text>
<text x="193.9" y="116.3" transform="rotate(-90 193.9 116.3)">MDC</text>
<text x="196.4" y="116.3" transform="rotate(-90 196.4 116.3)">STRAP7/RX_D3</text>
<text x="199" y="116.3" transform="rotate(-90 199 116.3)">STRAP8/RX_D2</text>
<text x="201.5" y="116.3" transform="rotate(-90 201.5 116.3)">STRAP9/RX_D1</text>
<text x="204.1" y="116.3" transform="rotate(-90 204.1 116.3)">STRAP0/RX_D0</text>
<text x="257" y="116.4">GND</text>
<text x="30.5" y="120.2">10k</text>
<text x="73.7" y="122.8">R30</text>
<text x="73.7" y="125.3">1k</text>
<text x="88.9" y="125.3">1.5k</text>
<text x="88.9" y="122.8">R31</text>
<text x="121.2" y="124.1">GND</text>
<text x="138.5" y="124.3">27pF</text>
<text x="139" y="121.8">C39</text>
<text x="157" y="122.5">25MHz</text>
<text x="221.9" y="122.8">2.49k</text>
<text x="223.4" y="125.3">R38</text>
<text x="238.8" y="125.3">10k</text>
<text x="238.8" y="122.8">R40</text>
<text x="74.9" y="132">D9</text>
<text x="90.2" y="132">D11</text>
<text x="29.2" y="134.2">SW6</text>
<text x="29.2" y="136.8">SW_Push</text>
<text x="53.3" y="134.2">C33</text>
<text x="53.3" y="136.8">0.1uF</text>
<text x="74.9" y="134.5">Green</text>
<text x="81.5" y="134.5">LED</text>
<text x="90.2" y="134.5">Yellow</text>
<text x="97.3" y="134.5">LED</text>
<text x="180.3" y="136.8">R33</text>
<text x="180.3" y="139.3">6.49k</text>
<text x="175.8" y="149.5">GND</text>
<text x="25.9" y="150.7">GND</text>
</g>
<g font-size="1.8" fill="#008484">
<text x="31.6" y="27.8">RJMG1S8008101</text>
<text x="115.5" y="83.4">MPZ1608S601</text>
<text x="156.8" y="125.3">ECS2501836B2CTY</text>
</g>
<g font-size="1.8" fill="#0f0f0f">
<text x="77.5" y="31.4">TD_P</text>
<text x="77.5" y="36.5">TD_N</text>
<text x="77.5" y="39">RD_P</text>
<text x="77.5" y="44.1">RD_N</text>
<text x="187.6" y="54.6" transform="rotate(-90 187.6 54.6)">PHY_RST</text>
<text x="190.2" y="54.6" transform="rotate(-90 190.2 54.6)">LED1</text>
<text x="192.7" y="54.6" transform="rotate(-90 192.7 54.6)">LED0</text>
<text x="153.7" y="88.6">RD_N</text>
<text x="153.8" y="91.1">RD_P</text>
<text x="154" y="93.6">TD_N</text>
<text x="154.1" y="96.2">TD_P</text>
<text x="53.3" y="125.4">PHY_RST</text>
<text x="61.2" y="140.6">LED1</text>
<text x="61.2" y="144.4">LED0</text>
</g>
<g font-size="1.8" fill="#ff0f03">
<text x="236.4" y="35.7">Add</text>
<text x="240.9" y="35.7">TPs</text>
</g>
<g font-size="1.8" fill="#a90000">
<text x="64.5" y="51.5" transform="rotate(-90 64.5 51.5)">5</text>
<text x="67.1" y="51.5" transform="rotate(-90 67.1 51.5)">4</text>
<text x="69.6" y="51.5" transform="rotate(-90 69.6 51.5)">3</text>
<text x="72.1" y="51.5" transform="rotate(-90 72.1 51.5)">2</text>
<text x="74.7" y="51.5" transform="rotate(-90 74.7 51.5)">1</text>
<text x="185.2" y="59.7" transform="rotate(-90 185.2 59.7)">33</text>
<text x="187.7" y="59.7" transform="rotate(-90 187.7 59.7)">32</text>
<text x="190.2" y="59.7" transform="rotate(-90 190.2 59.7)">31</text>
<text x="192.8" y="59.7" transform="rotate(-90 192.8 59.7)">30</text>
<text x="195.3" y="59.7" transform="rotate(-90 195.3 59.7)">29</text>
<text x="197.9" y="59.7" transform="rotate(-90 197.9 59.7)">28</text>
<text x="200.4" y="59.7" transform="rotate(-90 200.4 59.7)">27</text>
<text x="202.9" y="59.7" transform="rotate(-90 202.9 59.7)">26</text>
<text x="205.5" y="59.7" transform="rotate(-90 205.5 59.7)">25</text>
<text x="64.5" y="76.9" transform="rotate(-90 64.5 76.9)">6</text>
<text x="67.1" y="76.9" transform="rotate(-90 67.1 76.9)">7</text>
<text x="69.6" y="76.9" transform="rotate(-90 69.6 76.9)">8</text>
<text x="72.1" y="76.9" transform="rotate(-90 72.1 76.9)">9</text>
<text x="74.7" y="77.5" transform="rotate(-90 74.7 77.5)">10</text>
<text x="165.7" y="81">1</text>
<text x="165.7" y="83.6">2</text>
<text x="226" y="81">24</text>
<text x="226" y="83.6">23</text>
<text x="165.7" y="86.1">3</text>
<text x="165.7" y="88.6">4</text>
<text x="226" y="86.1">22</text>
<text x="226" y="88.6">21</text>
<text x="165.7" y="91.2">5</text>
<text x="165.7" y="93.7">6</text>
<text x="226" y="91.2">20</text>
<text x="226" y="93.7">19</text>
<text x="165.7" y="96.3">7</text>
<text x="165.7" y="98.8">8</text>
<text x="226" y="96.3">18</text>
<text x="226" y="98.8">17</text>
<text x="147.2" y="116.6">2</text>
<text x="152.1" y="114.4" transform="rotate(-90 152.1 114.4)">3</text>
<text x="156.1" y="116.6">4</text>
<text x="152.1" y="120.7" transform="rotate(-90 152.1 120.7)">1</text>
<text x="185.2" y="120.1" transform="rotate(-90 185.2 120.1)">9</text>
<text x="187.7" y="120.7" transform="rotate(-90 187.7 120.7)">10</text>
<text x="190.2" y="120.7" transform="rotate(-90 190.2 120.7)">11</text>
<text x="192.8" y="120.7" transform="rotate(-90 192.8 120.7)">12</text>
<text x="195.3" y="120.7" transform="rotate(-90 195.3 120.7)">13</text>
<text x="197.9" y="120.7" transform="rotate(-90 197.9 120.7)">14</text>
<text x="200.4" y="120.7" transform="rotate(-90 200.4 120.7)">15</text>
<text x="202.9" y="120.7" transform="rotate(-90 202.9 120.7)">16</text>
</g>
<g font-size="1.8" fill="#725600">
<text x="206.6" y="51.9" transform="rotate(-90 206.6 51.9)">TX_D1</text>
<text x="239" y="82.1">TX_D0</text>
<text x="239" y="84.7">TX_EN</text>
<text x="239" y="89.8">INT</text>
<text x="239" y="94.8">REF_CLK</text>
<text x="239" y="97.4">CRS_DV</text>
<text x="191.4" y="140.9" transform="rotate(-90 191.4 140.9)">MDIO</text>
<text x="193.9" y="140.3" transform="rotate(-90 193.9 140.3)">MDC</text>
<text x="201.5" y="142.2" transform="rotate(-90 201.5 142.2)">RX_D1</text>
<text x="204.1" y="142.2" transform="rotate(-90 204.1 142.2)">RX_D0</text>
</g>
<g font-size="1.8" fill="#0000c2">
<text x="19" y="131.4">PHY_RST</text>
<text x="75" y="137">1.3mA</text>
<text x="90.4" y="137">0.67mA</text>
<text x="39.8" y="159.3">PHY</text>
<text x="44.9" y="159.3">Bootstrap</text>
<text x="55.5" y="159.3">table</text>
</g>
<g font-size="1.8" fill="#f00">
<text x="41.1" y="162.7">Pin</text>
<text x="45.3" y="162.7">Name</text>
<text x="52.5" y="162.7">Strap</text>
<text x="62.2" y="162.7">Pin</text>
<text x="66.4" y="162.7">No</text>
<text x="71.1" y="162.7">Strap</text>
<text x="77.3" y="162.7">Fn</text>
<text x="120.8" y="162.7">Default</text>
<text x="129.7" y="162.7">Resistor</text>
<text x="139.4" y="162.7">Final</text>
<text x="145.2" y="162.7">State</text>
</g>
<g font-size="1.8">
<text x="41.1" y="165.5">RX_D0</text>
<text x="52.5" y="165.5">Strap0</text>
<text x="62.2" y="165.5">16</text>
<text x="71.1" y="165.5">Auto-negotiation</text>
<text x="88.6" y="165.5">en/dis</text>
<text x="120.8" y="165.5">0</text>
<text x="139.4" y="165.5">0</text>
<text x="144.5" y="165.5">enabled</text>
<text x="41.1" y="168.3">LED1</text>
<text x="41.1" y="171.1">LED0</text>
<text x="41.1" y="173.9">LED3</text>
<text x="52.5" y="168.3">Strap1</text>
<text x="52.5" y="171.1">Strap2</text>
<text x="52.5" y="173.9">Strap3</text>
<text x="62.2" y="168.3">31</text>
<text x="62.2" y="171.1">30</text>
<text x="62.2" y="173.9">29</text>
<text x="71.1" y="168.3">Old</text>
<text x="71.1" y="171.1">PHY_ADD0</text>
<text x="71.1" y="173.9">PHY_ADD1</text>
<text x="75.4" y="168.3">Nibble</text>
<text x="82.5" y="168.3">en/dis</text>
<text x="120.8" y="168.3">1</text>
<text x="120.8" y="171.1">0</text>
<text x="120.8" y="173.9">0</text>
<text x="129.7" y="168.3">10k</text>
<text x="129.7" y="171.1">2.49k</text>
<text x="129.7" y="173.9">10k</text>
<text x="139.4" y="168.3">1</text>
<text x="139.4" y="171.1">1</text>
<text x="139.4" y="173.9">0</text>
<text x="144.5" y="168.3">enabled</text>
<text x="41.1" y="176.7">LED2</text>
<text x="41.1" y="179.5">TX_CLK</text>
<text x="52.5" y="176.7">Strap4</text>
<text x="52.5" y="179.5">Strap5</text>
<text x="62.2" y="176.7">28</text>
<text x="62.2" y="179.5">22</text>
<text x="71.1" y="176.7">PHY_ADD2</text>
<text x="71.1" y="179.5">RMII</text>
<text x="76.2" y="179.5">Leader/Follower</text>
<text x="120.8" y="176.7">0</text>
<text x="120.8" y="179.5">0</text>
<text x="129.7" y="176.7">10k</text>
<text x="129.7" y="179.5">10k</text>
<text x="139.4" y="176.7">0</text>
<text x="139.4" y="179.5">0</text>
<text x="144.5" y="179.5">Leader</text>
<text x="41.1" y="182.3">RX_ER</text>
<text x="41.1" y="185.1">RX_D3</text>
<text x="52.5" y="182.3">Strap6</text>
<text x="52.5" y="185.1">Strap7</text>
<text x="62.2" y="182.3">20</text>
<text x="62.2" y="185.1">13</text>
<text x="71.1" y="182.3">Pin</text>
<text x="71.1" y="185.1">Pin</text>
<text x="75.3" y="182.3">31</text>
<text x="75.3" y="185.1">18</text>
<text x="78.8" y="182.3">is</text>
<text x="78.8" y="185.1">is</text>
<text x="81.6" y="182.3">CLKOUT 25MHz/LED1</text>
<text x="81.6" y="185.1">CRS_DV/RX_DV</text>
<text x="120.8" y="182.3">0</text>
<text x="120.8" y="185.1">0</text>
<text x="129.7" y="182.3">2.49k</text>
<text x="139.4" y="182.3">1</text>
<text x="139.4" y="185.1">0</text>
<text x="144.5" y="182.3">LED1</text>
<text x="144.5" y="185.1">CRS_DV</text>
<text x="41.1" y="187.8">RX_D2</text>
<text x="41.1" y="190.6">RX_D1</text>
<text x="52.5" y="187.8">Strap8</text>
<text x="52.5" y="190.6">Strap9</text>
<text x="62.2" y="187.8">14</text>
<text x="62.2" y="190.6">15</text>
<text x="71.1" y="187.8">MII/RMII</text>
<text x="71.1" y="190.6">auto</text>
<text x="76.4" y="190.6">MDIX</text>
<text x="82.1" y="190.6">en/dis</text>
<text x="120.8" y="187.8">0</text>
<text x="120.8" y="190.6">0</text>
<text x="129.7" y="187.8">2.49k</text>
<text x="139.4" y="187.8">1</text>
<text x="139.4" y="190.6">0</text>
<text x="144.5" y="187.8">RMII</text>
<text x="144.5" y="190.6">enabled</text>
<text x="41.1" y="193.4">RX_DV</text>
<text x="52.5" y="193.4">Strap10</text>
<text x="62.2" y="193.4">18</text>
<text x="71.1" y="193.4">MDIX/MDI</text>
<text x="81.4" y="193.4">(only</text>
<text x="87.4" y="193.4">applicable</text>
<text x="98.4" y="193.4">if</text>
<text x="100.9" y="193.4">auto-MDIX</text>
<text x="112.3" y="193.4">is</text>
<text x="115.2" y="193.4">dis)</text>
<text x="120.8" y="193.4">0</text>
<text x="139.4" y="193.4">0</text>
<text x="144.5" y="193.4">NA</text>
</g>
<g font-size="1.4" fill="#006464">
<text x="42.2" y="35">TCT1</text>
<text x="42.7" y="32.5">TD+</text>
<text x="42.4" y="40.1">RD+</text>
<text x="42.7" y="37.6">TD-</text>
<text x="42.2" y="42.6">TCT2</text>
<text x="42.4" y="45.2">RD-</text>
<text x="42.8" y="50.3">NA1</text>
<text x="42.8" y="52.8">NA2</text>
<text x="40.4" y="57.9">SHIELD</text>
<text x="37.9" y="60.4">SHIELD__1</text>
</g>
<g font-size="1.4" fill="#a90000">
<text x="48.9" y="31.5">1</text>
<text x="48.9" y="34">3</text>
<text x="48.9" y="36.6">2</text>
<text x="48.9" y="39.1">7</text>
<text x="48.9" y="41.7">6</text>
<text x="48.9" y="44.2">8</text>
<text x="48.9" y="49.3">4</text>
<text x="48.9" y="51.8">5</text>
<text x="48.4" y="56.9">S1</text>
<text x="48.4" y="59.4">S2</text>
</g>
</svg>
